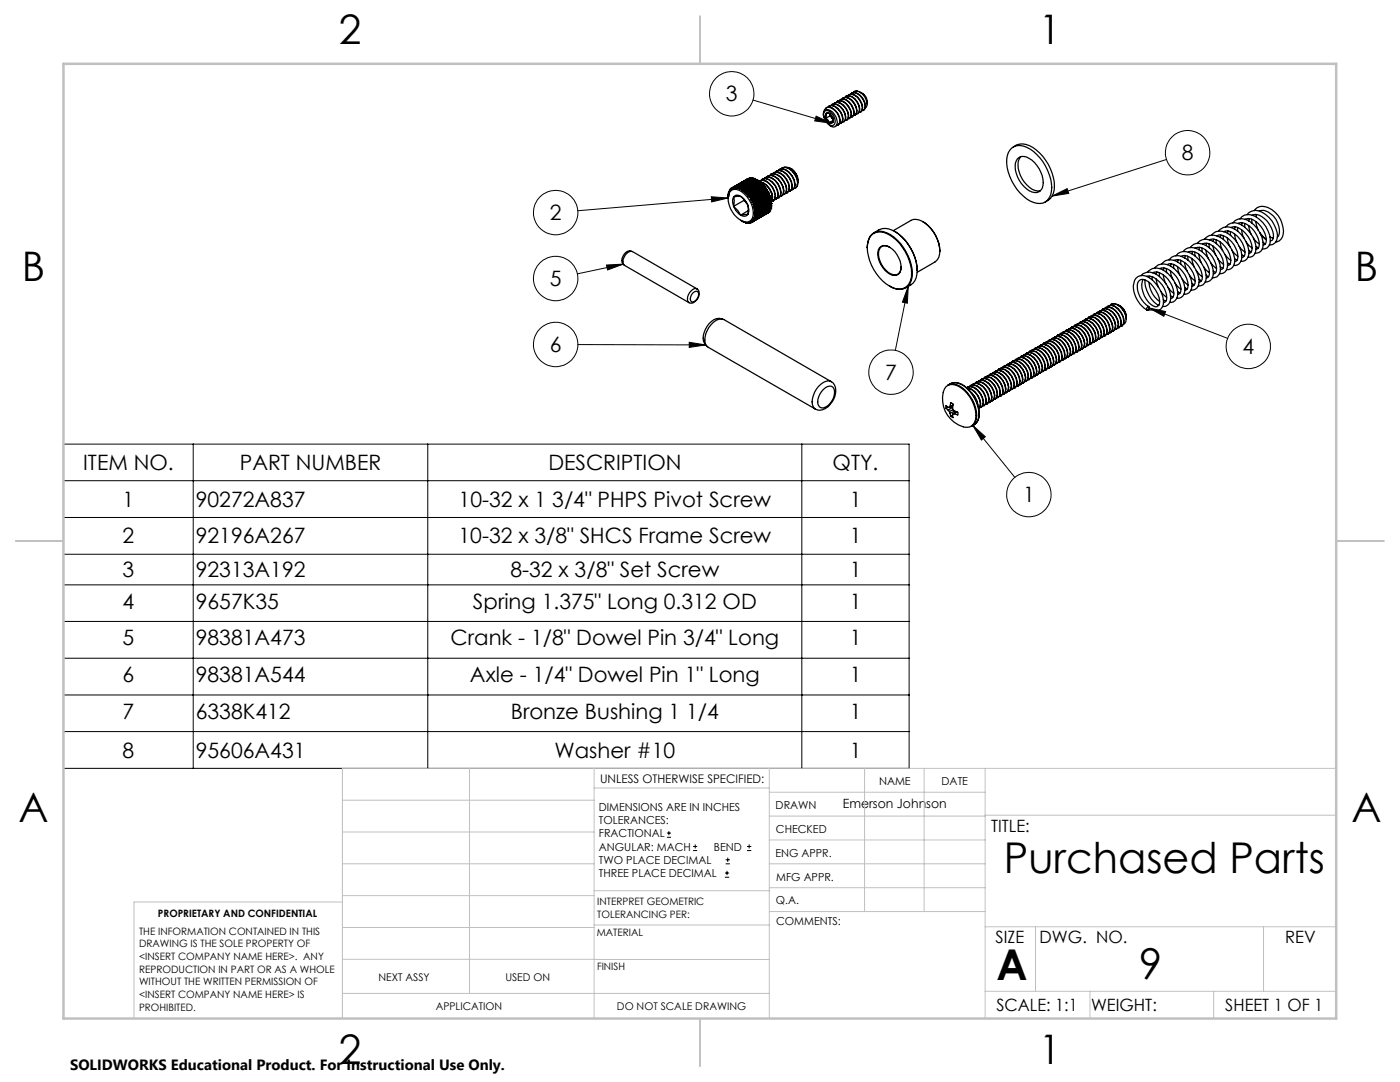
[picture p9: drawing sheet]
<svg xmlns="http://www.w3.org/2000/svg" width="279mm" height="216mm" viewBox="0 0 279 216" stroke-linecap="round" stroke-linejoin="round" font-family="sans-serif">
<g fill="none" stroke="#000" stroke-width=".25">
<path d="M167.7 19.9a1.33 1.33 0 0 1 1.8 .5 2.82 2.82 0 0 1 .9 2.5l-.4 .4M168.1 19.8l.1-.3a1.92 1.92 0 0 1 2.3 1.2l.5 1.4-.1 .5-.3 .4-.3 .1M168.2 19.5a1.45 1.45 0 0 1 1.8 .5 2.85 2.85 0 0 1 1 2.6l-.4 .4M168.6 19.5l.2-.3a1.92 1.92 0 0 1 2.2 1.2 1.8 1.8 0 0 1 .2 2.3h-.3M168.8 19.2a1.45 1.45 0 0 1 1.8 .5 2.85 2.85 0 0 1 .9 2.6l-.3 .4M169.2 19.1a1.28 1.28 0 0 1 1.9 .3 2.85 2.85 0 0 1 .9 2.6l-.3 .4h-.3M169.4 18.9a1.45 1.45 0 0 1 1.8 .5 2.85 2.85 0 0 1 .9 2.6l-.4 .4M169.7 18.8a1.25 1.25 0 0 1 1.9 .3 2.77 2.77 0 0 1 1 2.6l-.3 .3-.3 .1M169.9 18.6a1.4 1.4 0 0 1 1.8 .4 2.77 2.77 0 0 1 .9 2.7l-.3 .3M171 18.2l-.5 .1-.2 .2M171 18.2a2.66 2.66 0 0 1 1.9 3.2l-.3 .2M171 18.2a.71 .71 0 0 0-.8 .4"/>
<path d="M171.6 18.4l.2 .1M171.8 18.5l.7 .6-.6-.5 .5 .2a1.92 1.92 0 0 1 .6 1.9M145.3 39.1h.1M145.3 38.8v.8M145.3 38.8h.1M145.4 38.5h.1M145.4 38.5l-.1 .3M145.5 38.5h-.1M145.5 38.2h.1M145.5 38.2l-.1 .3M145.6 38.2h-.1M145.6 38h.1"/>
<path d="M145.6 38l-.1 .3v-.1M145.7 37.9l-.1 .1M145.7 37.8v.3l-.1-.1M145.7 37.7v.1M145.8 38.2a2 2 0 0 1 2.8 .5 4.8 4.8 0 0 1 1.5 4.9 1.59 1.59 0 0 1-2.5 .2 4.9 4.9 0 0 1-2.1-5.3zM145.9 37.7h-.2M145.9 37.6l-.1 .3-.1-.2M146.1 37.5l-.2 .1M146.1 37.5h.1M146.1 37.5l-.1 .2-.1-.1M146.3 37.4h.1M146.3 37.4l-.1 .2-.1-.1"/>
<path d="M146.4 39.3a2.14 2.14 0 0 0 0 1.9M146.4 39.3l.1 .6-.1 1.3M146.6 37.3h.1M146.6 37.3l-.2 .3-.1-.2M146.8 37.3h.1M146.8 37.3l-.2 .2v-.2M146.8 37.3l.1 .2 .2-.2M147.1 37.3h.1M147.1 37.3v.3l.3-.3M147.4 37.3h.1M147.4 37.3v.3l.3-.2M147.7 37.4h.1"/>
<path d="M147.7 37.4v.3l.3-.1M147.8 39.2a.96 .96 0 0 0-1.4 .1M147.8 39.2a3.5 3.5 0 0 1 1.4 1.7M147.8 39.2l.8 .7 .6 1M147.8 39.2l-1.4 .1M148 37.6h.1M148 37.6v.3M148.2 37.7h.1M148.2 37.7l-.2 .2M148.2 37.7v.4M148.5 37.9l.1 .1M148.5 37.9l-.3 .2"/>
<path d="M148.5 40l.5 .5M148.5 39.8v.2M148.5 40l-2.1 1.2M148.6 38l-.1 .3M148.8 38.2h.1M148.8 38.2l-.3 .1M148.8 38.2v.3M149.1 38.5h-.3M149.1 38.5h.1M149.1 38.5l-.1 .3M149.1 35.7h.1M149.1 35.7l-3 1.8"/>
<path d="M149.3 35.6h.1M149.3 35.6l-3 1.8M149.4 38.7h.1M149.4 38.7l-.4 .1M149.4 38.7l-.1 .4M149.5 39.4h.4M149.6 35.6l-3 1.7M149.6 35.6h.1M149.6 39.1h.1M149.6 39.1h-.3M149.6 39.1l-.1 .3M149.8 39.7h.3"/>
<path d="M149.8 35.5h.1M149.8 35.5l-3 1.8M149.8 35.5l.2 .1M149.9 39.4l-.1 .3M150.1 39.7v.1M150.1 35.6h.1M150.1 39.8l-.2 .2M150.1 35.6l-3 1.7M150.1 35.6h.2M150.4 35.6h.1M150.4 35.6l-3 1.7M150.4 35.6l.2 .1"/>
<path d="M150.7 35.7l-3 1.7M150.7 35.7l.2 .1M151 35.8h.1M151 35.8l-3 1.8M151 35.8l.2 .2M151.2 36h.1M151.2 36l.3 .2M151.2 36l-3 1.7M151.2 36l-3.2 1.9M151.5 36.2h.1M151.5 36.2l.3 .2M151.5 36.2l-2.9 1.8"/>
<path d="M151.5 36.2l-3.3 1.9M151.5 36.2l-3 1.7M151.6 36.3a3.2 3.2 0 0 1 2.5 3.7l-.2 .3M151.7 36.3a3.3 3.3 0 0 1 2.3 3.7l-.1 .2M151.8 36.4h.1M151.8 36.4l.2 .2M151.8 36.4l-3.3 1.9M151.8 36.4l-3 1.8M151.9 36l.2-.2a2.24 2.24 0 0 1 2.6 1.3 2.09 2.09 0 0 1 .1 2.7h-.3M152 36.6l.3 .3M152 36.6l-3.2 1.9M152 36.6l.1 .1"/>
<path d="M152.1 36.7h.1M152.1 36.7l-3 1.8M152.1 36.7l.2 .2M152.1 35.8a1.55 1.55 0 0 1 2.1 .5 3.2 3.2 0 0 1 1 3l-.4 .5M152.3 36.9l.3 .3M152.3 36.9l-3.3 1.9M152.3 36.9l.1 .1M152.4 37h.1M152.4 37l-3 1.7M152.4 37l.2 .2M152.5 35.7l.2-.2a2.24 2.24 0 0 1 2.6 1.3 2.09 2.09 0 0 1 .1 2.7h-.3M152.6 37.2l.2 .3"/>
<path d="M152.6 37.2l-3.3 1.9M152.6 37.2v.1M152.6 37.3h.1M152.6 37.3l-3 1.8M152.6 37.3l.2 .2M152.7 35.5a1.58 1.58 0 0 1 2 .5 3.3 3.3 0 0 1 1.1 3l-.4 .5M152.8 37.5l.2 .3M152.8 37.5l-3.3 1.9M152.8 37.5l.1 .1M152.9 37.6l.1 .2M152.9 37.6l-3 1.8M153 37.8l.2 .4"/>
<path d="M153 37.8l-3.2 1.9M153 37.8l.1 .2M153 35.3l.2-.2a2.24 2.24 0 0 1 2.6 1.3 2.03 2.03 0 0 1 .1 2.8h-.3M153.1 38h.1M153.1 38l-3 1.8M153.1 38l.1 .2M153.1 38l-3 1.7M153.2 38.2l.2 .3M153.2 38.2l-3.3 1.8M153.2 38.2l.1 .2M153.2 35.1a1.58 1.58 0 0 1 2.1 .6 3.2 3.2 0 0 1 1.1 3l-.5 .5M153.3 38.4h.1"/>
<path d="M153.3 38.4l-3 1.7M153.3 38.4l.1 .1M153.4 38.5l.1 .4M153.4 38.5l-3.3 1.9M153.4 38.5l.1 .2M153.5 38.7v.2M153.5 38.7l-3 1.8M153.5 38.9l.2 .3M153.5 38.9l-3.2 1.8M153.5 38.9l.1 .2M153.6 39.1h.1M153.6 35l.2-.2a2.26 2.26 0 0 1 2.6 1.3 1.94 1.94 0 0 1 .1 2.7l-.3 .1"/>
<path d="M153.6 39.1l-3 1.8M153.6 39.1l.1 .1M153.7 39.2l.1 .4M153.7 39.2l-3.3 1.9M153.7 39.2v.3M153.7 39.5h.1M153.7 39.5l-3 1.7M153.7 39.5l.1 .1M153.8 39.6v.3M153.8 39.6l-3.3 1.9M153.8 39.9h.1M153.8 34.8a1.69 1.69 0 0 1 2.1 .5 3.2 3.2 0 0 1 1 3.1l-.4 .4"/>
<path d="M153.8 39.9l-3 1.7M153.8 39.9l.1 .4M153.8 39.9l-3.2 1.9M153.8 39.9l.1 1.1M154 38.5l.1 .4v.6l-.2 .2M154.2 34.7l.2-.2a2.26 2.26 0 0 1 2.5 1.3l.4 .8 .2 .8-.1 .7-.3 .4-.3 .1M154.4 34.5a1.68 1.68 0 0 1 2 .5 3.2 3.2 0 0 1 1.1 3.1l-.4 .4M154.7 34.4l.2-.3a2.18 2.18 0 0 1 2.6 1.4l.4 .8 .1 .8v.7l-.4 .4h-.3M154.9 34.1a1.55 1.55 0 0 1 2.1 .6 3.2 3.2 0 0 1 1 3l-.4 .5M155.3 34l.2-.2 .6-.1a3.4 3.4 0 0 1 2.4 3.7l-.3 .5h-.3M155.5 33.8a1.53 1.53 0 0 1 2 .6 3.2 3.2 0 0 1 1.1 3l-.4 .5M155.9 33.7l.2-.2a2.18 2.18 0 0 1 2.5 1.3 2.1 2.1 0 0 1 .1 2.7"/>
<path d="M156.1 33.5a1.53 1.53 0 0 1 2 .5 2.85 2.85 0 0 1 1 3.1l-.4 .4M156.9 33.4a2.64 2.64 0 0 1 2.3 2.9M157.8 33.6a2.86 2.86 0 0 1 1.4 2.5M158.7 37.5l-.2 .1M158.9 36.9h-.2M164.4 23.4l.6 1 1 .7M164.4 23.4a.85 .85 0 0 1 .7-1.4 2.21 2.21 0 0 1 1.4 2.8l-.5 .3M164.4 23.4a.97 .97 0 0 1 .8-1.5 2.68 2.68 0 0 1 1.8 3.1 .83 .83 0 0 1-1.2 .2M164.4 22.3l.1-.4 .4-.4a1.88 1.88 0 0 1 2.2 1.1 1.8 1.8 0 0 1 .2 2.3l-.3 .1M164.8 22.7l-.1 .4 .1 .5M164.8 23.6l.2 .4 .5 .5M164.8 22.7l.1 .4-.1 .5"/>
<path d="M164.8 23.6l.4 .3 .3 .6M164.9 21.5l.1-.1a1.96 1.96 0 0 1 2.2 1.2 1.73 1.73 0 0 1 .1 2.3M165 24.4l.8 .8M165.2 21.4l.3-.2a1.96 1.96 0 0 1 2.2 1.1 1.8 1.8 0 0 1 .1 2.3l-.3 .1M165.5 21.2a1.4 1.4 0 0 1 1.7 .4 2.77 2.77 0 0 1 1 2.6l-.4 .4M165.5 22.6a1.55 1.55 0 0 1 .7 1.8M165.5 22.6l-.4-.1-.3 .2M165.5 22.6l-.7 .1M165.7 22.8v.3M165.7 23.1l-.9 .5M165.7 23.1l.3 .4M165.7 22.8l.3 .7"/>
<path d="M165.8 21.1l.2-.3a1.96 1.96 0 0 1 2.2 1.2 1.8 1.8 0 0 1 .2 2.3h-.3M166 25.1l-.2 .1M166 20.8a1.4 1.4 0 0 1 1.8 .5 2.77 2.77 0 0 1 .9 2.6l-.3 .4M166 23.5l.3 .4-.1 .5M166 23.5l.3 .3M166.2 24.4a.49 .49 0 0 1-.7 .1M166.2 24.4l-.7 .1M166.3 24l-.8 .5M166.4 20.7l.2-.2a1.96 1.96 0 0 1 2.2 1.2 1.8 1.8 0 0 1 .1 2.3h-.3M166.6 20.5a1.4 1.4 0 0 1 1.7 .5 2.77 2.77 0 0 1 1 2.6l-.4 .4M166.9 20.4l.2-.2a1.92 1.92 0 0 1 2.2 1.1 1.69 1.69 0 0 1 .2 2.4h-.3M167.1 20.2a1.45 1.45 0 0 1 1.8 .5 2.63 2.63 0 0 1 .9 2.6l-.3 .4"/>
<path d="M167.5 20.1l.2-.2a1.84 1.84 0 0 1 2.2 1.1l.5 1.4-.1 .6-.3 .3-.2 .1M201.9 29.5a3.1 3.1 0 0 1 3.7 .2 9.7 9.7 0 0 1 4.2 8.5 2.48 2.48 0 0 1-3.5 2.2 9.3 9.3 0 0 1-5.3-9.3l.2-.6zM202.2 29.3a3.5 3.5 0 0 1 4.6 .6 9.7 9.7 0 0 1 3.6 8 2.86 2.86 0 0 1-1.8 2.4M203.1 31.7a1.66 1.66 0 0 1 2.3-.1 5.6 5.6 0 0 1 2.6 6 1.7 1.7 0 0 1-2.6 .5 5.6 5.6 0 0 1-2.6-6zM203.7 31.3a2.81 2.81 0 0 0-.3 3 5.3 5.3 0 0 0 3.6 3.8h.6M125.1 50.6a1.07 1.07 0 0 1 1.1-.4l12.9 7.4a1.47 1.47 0 0 0-1.7 1.2 1.36 1.36 0 0 0 .1 1.6l-12.9-7.4a1.5 1.5 0 0 1 .2-2.1zM126 50.1a1.71 1.71 0 0 0-1.6 .9 1.71 1.71 0 0 0 .1 1.8M138.2 58.5a.66 .66 0 0 1 .6-.4 .66 .66 0 0 1 .6 .4 1.45 1.45 0 0 1-1.4 1.7 1.21 1.21 0 0 1 .2-1.7zM139.1 57.6a1.72 1.72 0 0 1 .2 1.9 1.72 1.72 0 0 1-1.6 1l-.2-.1M146.4 41.2a3.8 3.8 0 0 0 1.4 1.7M146.4 41.2l.9 .9 .5 .8M147.8 44l.7 .3"/>
<path d="M148.2 44.2h.1M148.5 44.3h.1M148.6 44.3l.2 .1M148.8 44.4l.3 .1M148.8 44.4h.1M148.9 44.4h-.1M149.1 44.5l-.1-.1 .4 .1M149.2 44.4l-.1 .1M149.2 42.8a1 1 0 0 1-1.4 .1M149.2 40.9a2.14 2.14 0 0 1 0 1.9M149.2 40.9l.1 .6-.1 1.3M149.2 42.8l-1.4 .1"/>
<path d="M149.3 42.1l-1.5 .8M149.4 44.5h.1M149.5 44.4l-.1 .1M149.6 44.5h.1M149.6 44.5l-.3-.1 .1 .1M149.8 44.4l-.2 .1M149.9 44.4h.1M149.9 44.4h-.4l.1 .1M149.9 40l.4 .1M150 44.3l-.1 .1M150.1 44.3h.1M150.1 44.3h-.3l.1 .1"/>
<path d="M150.1 40.4l.4 .1M150.3 40.1h.1M150.3 44.2h-.4l.2 .1M150.3 40.1l-.2 .3M150.3 40.7l.3 .2M150.4 41.1l.3 .1M150.5 44h.1M150.5 40.5l-.2 .2M150.5 44h-.4l.2 .2M150.5 41.5l.3 .1M150.6 41.8l.3 .2M150.6 40.9h.1"/>
<path d="M150.6 43.8h.1M150.6 40.9l-.2 .2M150.6 42.2l.3 .1M150.6 43.8l-.3 .1 .2 .1M150.6 42.5l.3 .2M150.7 41.2h.1M150.7 43.6h.1M150.7 41.2l-.2 .3M150.7 43.6h-.3l.2 .2M150.8 41.6h.1M150.8 43.3h.1M150.8 41.6l-.2 .2"/>
<path d="M150.8 43.3l-.3 .1 .2 .2M150.9 42h.1M150.9 43h.1M150.9 42l-.3 .2M150.9 43l-.3 .1 .2 .2M150.9 42.3h.1M150.9 42.7h.1M150.9 42.3l-.3 .2M150.9 42.7l-.3 .1 .3 .2M153.1 42.6h.1M153.1 42.5v.1M153.3 42.4v.1"/>
<path d="M153.3 42.5l-3.2 1.8M153.3 42.4h.1M153.5 42.3h.1M153.5 42.3l-3 1.7M153.5 42.3l-3.2 1.9M153.5 42.1v.2M153.6 42.1h.1M153.6 42.1l-3 1.7M153.6 41.9v.2M153.7 41.8h.1M153.7 41.8l-3 1.8M153.7 41.6v.2"/>
<path d="M153.8 41.6h.1M153.8 41.6l-3 1.7M153.8 40.3h.1M153.8 41.3h.1M153.8 40.3l-2.9 1.7M153.8 41.3l-2.9 1.7M153.8 41.3v.3M153.9 40.6h.1M153.9 41h.1M153.9 40.3v.3M153.9 40.3l-3.3 1.9M153.9 40.6l-3 1.7"/>
<path d="M153.9 40.6l-3.3 1.9M153.9 41l-3 1.7M153.9 41l-.1 .3M154.3 40.1a2.09 2.09 0 0 0-.1-2.7 2.2 2.2 0 0 0-2.6-1.3 2.2 2.2 0 0 1 2.5 1.3 2.09 2.09 0 0 1 .2 2.7l-.3 .1M173.1 49.4a3 3 0 0 1 2.1-3.2 5.4 5.4 0 0 1 4.5 2.4 8.9 8.9 0 0 1 2.2 7.4 2.68 2.68 0 0 1-4.4 1.1M173.9 46.9a2.9 2.9 0 0 1 3.6 0 9.6 9.6 0 0 1 4.4 8.4 2.61 2.61 0 0 1-1.6 2.3 2.61 2.61 0 0 1-2.8-.5 9.4 9.4 0 0 1-4.4-8.5l.5-1.2zM174.4 46.5a3.3 3.3 0 0 1 4.4-.2 10.1 10.1 0 0 1 4.3 7.7M175.5 49.5a1.75 1.75 0 0 1 2.6 .2 4.4 4.4 0 0 1 1.5 4.6 1.58 1.58 0 0 1-2.5 .1 4.7 4.7 0 0 1-1.8-4.6zM177.6 49.4a1.42 1.42 0 0 0-1.8-.1 1.42 1.42 0 0 0-.5 1.6 4.7 4.7 0 0 0 2.9 3.9 1.32 1.32 0 0 0 1.6-1.6M178.3 46l3.5-2a2.62 2.62 0 0 1 2.8 .5 7.6 7.6 0 0 1 3 5.6M178.6 46.2a9.9 9.9 0 0 1 4.5 7.8M183.1 54a3.3 3.3 0 0 1-2.3 3.4"/>
<path d="M184.2 44.2a7.3 7.3 0 0 1 3.4 5.9M187.6 50.1a2.44 2.44 0 0 1-1 2.2l-3.5 2M227.7 55a2.47 2.47 0 0 1 3.5 0 5.6 5.6 0 0 1 2.3 5.1 1.44 1.44 0 0 1-1.5 1.1M228.1 55.8a4.6 4.6 0 0 0 2.5 5.4 .91 .91 0 0 0 .8-1.3 5.6 5.6 0 0 0-3.2-4.1 1.14 1.14 0 0 0-1.2 1.5 5 5 0 0 0 2.3 3.9M228.5 55.9a5.8 5.8 0 0 0 2.8 5M228.8 55.2a2.41 2.41 0 0 1 2.6 1 4.3 4.3 0 0 1 1.4 3.8l-.6 .4M229 54.3a2.4 2.4 0 0 1 3.5-.2 5.5 5.5 0 0 1 2.5 5.1 1.42 1.42 0 0 1-1.6 1.1M229.3 56.3a5 5 0 0 0 2.1 3.8M229.4 55.1v.3M229.9 55.2l.1 .7M230 54.4a1.66 1.66 0 0 1 2 .3 4.5 4.5 0 0 1 2.2 4.4l-.4 .4-.2 .1M230.4 53.5a2.3 2.3 0 0 1 3.2-.4 5.8 5.8 0 0 1 2.8 5.1 1.41 1.41 0 0 1-1.6 1.3"/>
<path d="M230.8 55.7l.4 1.7M230.9 54.3l-.1 .5M231.4 54.4v.8M231.5 53.6a2.39 2.39 0 0 1 2.7 1 4.4 4.4 0 0 1 1.4 3.6l-.2 .4-.4 .1M231.7 58.1l1.1 1.2M231.9 52.7a2.38 2.38 0 0 1 3.6-.1 5.4 5.4 0 0 1 2.3 5.1 1.32 1.32 0 0 1-1.5 1M232.2 54.9l.5 1.7M232.2 59.8l.5 .3M232.3 53.5l-.1 .4M232.8 53.6v.8M232.9 52.8a2.55 2.55 0 0 1 3.1 1.4 3.6 3.6 0 0 1 1 3.4l-.5 .3M233.1 57.3l.5 .7 .6 .5"/>
<path d="M233.3 51.9a2.03 2.03 0 0 1 2.7-.6 5.5 5.5 0 0 1 3.3 5.3 1.41 1.41 0 0 1-1.6 1.3M233.6 54l.1 .8 .4 1M233.6 59l.5 .3M233.7 52.6l-.1 .5M234.2 52.8v.8M234.3 52a2.56 2.56 0 0 1 2.9 1.1 3.9 3.9 0 0 1 1.2 3.7l-.2 .2-.3 .1M234.5 56.4l.3 .5 .9 .8M234.7 51a2.24 2.24 0 0 1 3.1-.4 5.5 5.5 0 0 1 2.9 5.3 1.32 1.32 0 0 1-1.6 1.1M235 53.2l.5 1.7M235 58.2l.5 .3M235.1 51.8l-.1 .5M235.6 51.9l.1 .8"/>
<path d="M235.7 51.2a2.55 2.55 0 0 1 2.8 .9 4.5 4.5 0 0 1 1.4 3.7l-.3 .4-.3 .1M235.9 55.7l1.2 1.2M236.1 50.2a2.21 2.21 0 0 1 3-.5 5.5 5.5 0 0 1 3 5.4 1.35 1.35 0 0 1-1.6 1.1M236.4 52.4l.5 1.7M236.4 57.4l.5 .2M236.6 51l-.2 .5M237 51.1l.1 .8M237.1 50.3a2.35 2.35 0 0 1 2.6 .8 4.3 4.3 0 0 1 1.5 4l-.5 .4M237.4 54.9l1.1 1.2M237.5 49.4l.1-.1a2.32 2.32 0 0 1 3.2-.2 5.8 5.8 0 0 1 2.7 5.1 1.39 1.39 0 0 1-1.6 1.2M237.8 51.6l.6 1.8M237.9 56.6l.4 .2"/>
<path d="M238 50.2l-.2 .5M238.5 50.3v.8M238.5 49.5a1.96 1.96 0 0 1 2.3 .6 4.7 4.7 0 0 1 1.9 4.1l-.3 .4h-.3M238.7 54l1.2 1.2M238.9 48.6a2.29 2.29 0 0 1 3.2-.4 5.2 5.2 0 0 1 2.7 5.6 1.29 1.29 0 0 1-1.4 .8M239.3 50.7l.4 1.7M239.3 55.7l.5 .3M239.4 49.4l-.1 .4M239.9 49.5v.8M240 48.7a1.98 1.98 0 0 1 2.1 .4 4.2 4.2 0 0 1 2 4.4l-.5 .3M240.2 53.2l1.2 1.2M240.3 47.8a2.14 2.14 0 0 1 3-.5 5.9 5.9 0 0 1 3.1 5 1.49 1.49 0 0 1-1.6 1.5"/>
<path d="M240.7 49.9l.5 1.8M240.7 54.9l.5 .3M240.8 48.5l-.1 .5M241.3 48.7l.1 .8M241.4 47.9a2.23 2.23 0 0 1 2.5 .7 4.4 4.4 0 0 1 1.6 4l-.1 .2-.4 .2M241.6 52.4l1.2 1.2M241.8 47a2.38 2.38 0 0 1 3.4-.3 5.7 5.7 0 0 1 2.6 5.1 1.4 1.4 0 0 1-1.6 1.2M242.1 49.1l.5 1.8M242.1 54.1l.5 .3M242.3 47.7l-.2 .5M242.7 47.8l.1 .8M242.8 47.1a1.94 1.94 0 0 1 2.4 .6 4 4 0 0 1 1.7 4.2l-.1 .2-.4 .1"/>
<path d="M243 51.5l1.2 1.3M243.2 46.1a2.36 2.36 0 0 1 3.3-.3 5.9 5.9 0 0 1 2.7 5 1.46 1.46 0 0 1-1.6 1.3M243.5 48.3l.2 1 .3 .7M243.5 53.2l.6 .4M243.7 46.9l-.1 .5M244.1 47l.1 .8M244.2 46.2a1.8 1.8 0 0 1 2.2 .5 4.5 4.5 0 0 1 2 4.3l-.2 .3-.4 .1M244.5 50.8l1.1 1.1M244.6 45.3a2.48 2.48 0 0 1 3.6-.1 5.4 5.4 0 0 1 2.3 5.2 1.32 1.32 0 0 1-1.4 .9M244.9 47.5l.6 1.8M245 52.4l.5 .3M245.1 46.1l-.1 .5"/>
<path d="M245.6 46.2v.8M245.6 45.4a1.58 1.58 0 0 1 1.8 .2 4.5 4.5 0 0 1 2.4 4.6l-.6 .4M245.9 49.9l1.2 1.2M246 44.5a2.44 2.44 0 0 1 3.5-.3 5.1 5.1 0 0 1 2.4 5.6 1.29 1.29 0 0 1-1.4 .7M246.3 46.6l.5 1.8M246.4 51.6l.5 .3M246.5 45.3l-.1 .4M247 45.4l.1 .8M247.1 44.6a1.72 1.72 0 0 1 2.1 .4 4.8 4.8 0 0 1 2 4.2l-.3 .5h-.3M247.3 49.1l1.2 1.2M247.5 43.7a2.3 2.3 0 0 1 3.1-.4 5.5 5.5 0 0 1 2.8 5.4 1.29 1.29 0 0 1-1.5 1M247.8 45.9l.2 1.2 .3 .4"/>
<path d="M247.8 50.8l.5 .3M247.9 44.4l-.1 .5M248.4 44.6l.1 .8M248.5 43.8a2.19 2.19 0 0 1 2.6 .8 4.5 4.5 0 0 1 1.6 3.8l-.3 .4-.3 .1M248.7 48.3l1.2 1.2M248.9 42.8a2.35 2.35 0 0 1 3.6 0 5.2 5.2 0 0 1 2.3 5.2 1.31 1.31 0 0 1-1.5 .9M249.2 45l.5 1.8M249.2 50l.5 .3M249.3 43.6l-.1 .5M249.8 43.7l.1 .9M249.9 43a2.12 2.12 0 0 1 2.4 .6 4.6 4.6 0 0 1 1.7 4.1l-.5 .4M250.1 47.4l.8 1 .4 .2"/>
<path d="M250.3 42a2.02 2.02 0 0 1 2.7-.6 5.1 5.1 0 0 1 2.9 5.9 1.55 1.55 0 0 1-1.3 1M250.6 44.2l.5 1.8M250.6 49.2l.5 .3M250.8 42.8l-.2 .5M251.3 42.1a1.99 1.99 0 0 1 2.3 .6 4 4 0 0 1 1.5 4.4l-.2 .2M251.4 46.4l1.3 1.3M251.5 46.7l1.2 1.1M252.1 48.3l.5 .3M253.4 47.3l.7 .2M144.1 63.6a2.87 2.87 0 0 0-3.3 2.1 2.68 2.68 0 0 0 .2 3.3M164.4 77.7a1.16 1.16 0 0 1 1.2-.7 1.16 1.16 0 0 1 .9 1 3.2 3.2 0 0 1-2.5 3.4 1.48 1.48 0 0 1-.6-2.3zM165.9 76.2a2.27 2.27 0 0 1 .7 2.9 3.5 3.5 0 0 1-3.3 2.7l-.6-.2"/>
<path d="M165.9 76.2l-21.4-12.4a2.18 2.18 0 0 0-2.6 1 4.1 4.1 0 0 0-1 4l.4 .5 21.4 12.3M165.9 76.2a2.21 2.21 0 0 0-2.6 .9 4.8 4.8 0 0 0-1.2 3.7l.6 .8M188.8 77.2a2.39 2.39 0 0 1 3.1 .3 6.6 6.6 0 0 1 2.7 6.6 1.72 1.72 0 0 1-2.4 1.1 5.7 5.7 0 0 1-3.7-7.6zM189.2 76.8l.5-.2a2.56 2.56 0 0 1 2.8 .5 6.8 6.8 0 0 1 2.7 6.8 2.29 2.29 0 0 1-1.3 1.2 2.72 2.72 0 0 0 1-2.9 7.3 7.3 0 0 0-4.1-5.5 2.16 2.16 0 0 0-1.6 .1zM189.6 76.6a2.73 2.73 0 0 1 3.4 .9 6.9 6.9 0 0 1 2.3 6 1.9 1.9 0 0 1-1.2 1.4M193 77.4a1.47 1.47 0 0 1 2.1 .5 3.2 3.2 0 0 1 1 3l-.3 .4-.3 .1M193 77.5a3.1 3.1 0 0 1 2.6 3.7l-.3 .4M193.1 77.5a3.2 3.2 0 0 1 2.4 3.7l-.2 .3M193.1 77.3a1.68 1.68 0 0 1 2 .5 3.2 3.2 0 0 1 1.1 3.1l-.4 .4M193.4 77.2l.2-.3a2.21 2.21 0 0 1 2.6 1.4 2.05 2.05 0 0 1 .2 2.7h-.4M193.6 76.9a1.58 1.58 0 0 1 2.1 .6 3.3 3.3 0 0 1 1 3l-.3 .5M193.9 78.4a3.8 3.8 0 0 1 1.3 2.4"/>
<path d="M194 76.8l.2-.2a2.24 2.24 0 0 1 2.6 1.3 2.09 2.09 0 0 1 .1 2.7l-.3 .1M194.2 76.6a1.58 1.58 0 0 1 2.1 .6 3.2 3.2 0 0 1 1 3l-.4 .4M194.2 78.9l.8 1.4M194.6 76.5l.2-.2a2.24 2.24 0 0 1 2.5 1.3 2.1 2.1 0 0 1 .2 2.7l-.3 .1M194.8 76.3a1.58 1.58 0 0 1 2 .5 3.2 3.2 0 0 1 1.1 3.1l-.5 .4M195.1 76.2l.2-.2a2.24 2.24 0 0 1 2.6 1.3 2.05 2.05 0 0 1 .1 2.7h-.3M195.3 76a1.58 1.58 0 0 1 2.1 .5 3.2 3.2 0 0 1 1 3.1l-.4 .4M195.7 75.9l.2-.2a2.24 2.24 0 0 1 2.6 1.3l.4 .8 .1 .8-.1 .7-.3 .4h-.3M195.9 75.6a1.64 1.64 0 0 1 2 .6 3.2 3.2 0 0 1 1.1 3l-.4 .5M196.3 75.6l.2-.3a2.15 2.15 0 0 1 2.5 1.4l.4 .8 .2 .8-.1 .7-.4 .3-.2 .1M196.5 75.3a1.51 1.51 0 0 1 2 .6 3.2 3.2 0 0 1 1.1 3l-.5 .4M196.8 75.2l.2-.2 .6-.1a3.4 3.4 0 0 1 2.5 3.7l-.4 .4-.3 .1"/>
<path d="M197 75a1.54 1.54 0 0 1 2 .5 3.2 3.2 0 0 1 1.1 3.1l-.4 .4M197.4 74.9l.2-.2a2.2 2.2 0 0 1 2.5 1.3 2.09 2.09 0 0 1 .2 2.7h-.3M197.6 74.7a1.54 1.54 0 0 1 2 .5 3.2 3.2 0 0 1 1.1 3l-.4 .5M197.9 74.6l.2-.2a2.2 2.2 0 0 1 2.6 1.3 2.05 2.05 0 0 1 .1 2.7h-.2M198.2 74.4a1.53 1.53 0 0 1 2 .5 3.2 3.2 0 0 1 1 3l-.4 .5M198.5 74.3l.2-.3a2.2 2.2 0 0 1 2.6 1.4 2.05 2.05 0 0 1 .1 2.6l-.3 .1M198.7 74a1.68 1.68 0 0 1 2 .6 3.2 3.2 0 0 1 1.1 3l-.4 .4M199.1 73.9l.1-.2a2.28 2.28 0 0 1 2.6 1.3 2.05 2.05 0 0 1 .2 2.7l-.4 .1M199.2 73.7a1.68 1.68 0 0 1 2.1 .6 3.2 3.2 0 0 1 1.1 3l-.4 .4M199.6 73.6l.2-.2a2.17 2.17 0 0 1 2.6 1.3 2.05 2.05 0 0 1 .1 2.7h-.3M199.8 73.4a1.58 1.58 0 0 1 2.1 .5 3.3 3.3 0 0 1 1 3l-.4 .5M200.2 73.3l.2-.2a2.24 2.24 0 0 1 2.6 1.3 2.09 2.09 0 0 1 .1 2.7h-.3"/>
<path d="M200.4 73.1a1.58 1.58 0 0 1 2 .5 3.2 3.2 0 0 1 1.1 3l-.4 .5M200.7 73l.2-.3a2.24 2.24 0 0 1 2.6 1.3 2.1 2.1 0 0 1 .2 2.8h-.4M200.9 72.7a1.58 1.58 0 0 1 2.1 .6 3.2 3.2 0 0 1 1 3l-.4 .5M201.3 72.6l.2-.2a2.24 2.24 0 0 1 2.6 1.3 2.05 2.05 0 0 1 .1 2.7l-.3 .1M201.5 72.4a1.58 1.58 0 0 1 2.1 .6 3.2 3.2 0 0 1 1 3l-.4 .4M201.9 72.3l.2-.2a2.32 2.32 0 0 1 2.5 1.3l.4 .8 .2 .8-.1 .7-.3 .4-.3 .1M202.1 72.1a1.64 1.64 0 0 1 2 .5 3.2 3.2 0 0 1 1.1 3.1l-.4 .4M202.4 72l.2-.2a2.15 2.15 0 0 1 2.6 1.3l.4 .8 .1 .8v.7l-.4 .4h-.3M202.6 71.8a1.51 1.51 0 0 1 2 .5 3.2 3.2 0 0 1 1.1 3.1l-.4 .4M203 71.6l.2-.2a2.18 2.18 0 0 1 2.5 1.3l.5 .9 .1 .8-.1 .7-.3 .4h-.3M203.2 71.4a1.54 1.54 0 0 1 2 .6 3.2 3.2 0 0 1 1.1 3l-.4 .5M203.6 71.3l.1-.2a2.2 2.2 0 0 1 2.6 1.3 2.09 2.09 0 0 1 .1 2.7l-.2 .1"/>
<path d="M203.8 71.1a1.54 1.54 0 0 1 2 .5 3.2 3.2 0 0 1 1 3.1l-.4 .4M204.1 71l.2-.2a2.2 2.2 0 0 1 2.6 1.3 2.05 2.05 0 0 1 .1 2.7l-.3 .1M204.3 70.8a1.53 1.53 0 0 1 2 .5 3.2 3.2 0 0 1 1.1 3.1l-.4 .4M204.7 70.7l.2-.2a2.2 2.2 0 0 1 2.5 1.3 2.05 2.05 0 0 1 .2 2.7h-.3M204.9 70.4a1.68 1.68 0 0 1 2 .6 3.2 3.2 0 0 1 1.1 3l-.4 .5M205.2 70.4l.2-.3a2.17 2.17 0 0 1 2.6 1.4 2.05 2.05 0 0 1 .1 2.7h-.3M205.4 70.1a1.55 1.55 0 0 1 2.1 .6 3.2 3.2 0 0 1 1 3l-.4 .5M205.8 70l.2-.2a2.17 2.17 0 0 1 2.6 1.4 2.05 2.05 0 0 1 .1 2.6l-.3 .1M206 69.8a1.58 1.58 0 0 1 2 .5 3.2 3.2 0 0 1 1.1 3.1l-.4 .4M206.3 69.7l.3-.2a2.24 2.24 0 0 1 2.5 1.3 2.09 2.09 0 0 1 .2 2.7l-.3 .1M206.6 69.5a1.58 1.58 0 0 1 2 .5 3.2 3.2 0 0 1 1.1 3.1l-.4 .4M206.9 69.4l.2-.2a2.24 2.24 0 0 1 2.6 1.3 2.1 2.1 0 0 1 .1 2.7h-.3"/>
<path d="M207.1 69.2a1.58 1.58 0 0 1 2.1 .5 3.2 3.2 0 0 1 1 3l-.4 .5M207.5 69.1l.2-.2a2.24 2.24 0 0 1 2.6 1.3 2.05 2.05 0 0 1 .1 2.6l-.3 .1M207.7 68.9a1.58 1.58 0 0 1 2 .5 3.2 3.2 0 0 1 1.1 3l-.4 .4M208 68.8l.2-.3a2.32 2.32 0 0 1 2.6 1.3l.4 .9 .1 .8v.6l-.4 .4-.3 .1M208.2 68.5a1.64 1.64 0 0 1 2.1 .6 3.2 3.2 0 0 1 1 3l-.4 .4M208.6 68.4l.2-.2a2.15 2.15 0 0 1 2.5 1.3l.5 .8 .1 .9-.1 .6-.3 .4h-.3M208.8 68.2a1.54 1.54 0 0 1 2 .5 3.3 3.3 0 0 1 1.1 3.1l-.4 .4M209.2 68.1l.2-.2a2.18 2.18 0 0 1 2.5 1.3 2.09 2.09 0 0 1 .2 2.7h-.3M209.4 67.9a1.54 1.54 0 0 1 2 .5 3.2 3.2 0 0 1 1.1 3l-.4 .5M209.7 67.8l.2-.2a2.18 2.18 0 0 1 2.6 1.3 2.1 2.1 0 0 1 .1 2.7h-.3M209.9 67.6a1.54 1.54 0 0 1 2 .5 3.2 3.2 0 0 1 1.1 3l-.3 .4M210.3 67.5l.2-.3a2.2 2.2 0 0 1 2.5 1.3 2.05 2.05 0 0 1 .2 2.7l-.3 .1"/>
<path d="M210.6 67.2a2.18 2.18 0 0 1 2.5 1.3 1.97 1.97 0 0 1 .1 2.7M210.6 67.2h-.1M210.9 67.1l.1-.2a2.2 2.2 0 0 1 2.6 1.3 2.05 2.05 0 0 1 .1 2.7l-.2 .1M211.1 66.9h-.1M211.1 66.9a2.26 2.26 0 0 1 2.6 1.3 1.97 1.97 0 0 1 0 2.7M211.4 66.8l.2-.2a2.17 2.17 0 0 1 2.6 1.3 2.05 2.05 0 0 1 .1 2.7h-.3M211.6 66.6a1.55 1.55 0 0 1 2 .5 3.2 3.2 0 0 1 1.1 3.1l-.4 .4M212 66.5l.2-.2a2.2 2.2 0 0 1 2.5 1.3 2.09 2.09 0 0 1 .2 2.7h-.3M212.2 66.3a1.58 1.58 0 0 1 2 .5 3.2 3.2 0 0 1 1.1 3l-.4 .5M212.5 66.1l.2-.2a2.24 2.24 0 0 1 2.6 1.3 2.09 2.09 0 0 1 .1 2.8h-.3M212.7 71.5l-.1 .1M212.7 65.9a1.58 1.58 0 0 1 2.1 .6 3.2 3.2 0 0 1 1 3l-.4 .5"/>
<path d="M213.1 65.8l.2-.2a2.24 2.24 0 0 1 2.6 1.3 2.05 2.05 0 0 1 .1 2.7l-.3 .1M213.3 65.6a1.58 1.58 0 0 1 2 .5 3.2 3.2 0 0 1 1.1 3.1l-.4 .4M213.6 65.5l.3-.2a2.24 2.24 0 0 1 2.5 1.3 2.05 2.05 0 0 1 .2 2.7l-.3 .1M213.9 65.3a1.58 1.58 0 0 1 2 .5 3.2 3.2 0 0 1 1.1 3.1l-.5 .4M214.2 65.2l.2-.3a2.32 2.32 0 0 1 2.6 1.4 1.98 1.98 0 0 1 .1 2.7h-.3M214.4 64.9a1.68 1.68 0 0 1 2.1 .6 3.2 3.2 0 0 1 1 3l-.4 .5M214.8 64.8l.2-.2a2.15 2.15 0 0 1 2.5 1.4l.4 .8 .2 .8-.1 .7-.3 .4h-.3M215 64.6a1.54 1.54 0 0 1 2 .6 3.3 3.3 0 0 1 1.1 3l-.4 .5M215.3 64.5l.2-.2a2.18 2.18 0 0 1 2.6 1.3 2.09 2.09 0 0 1 .1 2.7l-.3 .1M215.5 64.3a1.54 1.54 0 0 1 2.1 .5 3.2 3.2 0 0 1 1.1 3.1l-.5 .4M215.9 64.2l.2-.2a2.18 2.18 0 0 1 2.6 1.3 2.1 2.1 0 0 1 .1 2.7l-.3 .1M216.1 64a1.54 1.54 0 0 1 2 .5 3.2 3.2 0 0 1 1.1 3.1l-.4 .4"/>
<path d="M216.5 63.9l.1-.2a2.2 2.2 0 0 1 2.6 1.3 2.05 2.05 0 0 1 .2 2.7h-.3M216.7 63.7a1.53 1.53 0 0 1 2 .5 3.2 3.2 0 0 1 1 3l-.3 .5M217 63.6l.2-.3a2.28 2.28 0 0 1 2.6 1.4 2.05 2.05 0 0 1 .1 2.6l-.3 .1M217.3 63.3h-.1M217.3 63.3a2.15 2.15 0 0 1 2.6 1.3 1.97 1.97 0 0 1 0 2.7M217.6 63.3l.2-.3a2.17 2.17 0 0 1 2.5 1.3 2.05 2.05 0 0 1 .2 2.7l-.3 .1M217.8 63a1.55 1.55 0 0 1 2 .6 3.2 3.2 0 0 1 1.1 3l-.4 .4M218.2 62.9l.1-.2a2.2 2.2 0 0 1 2.6 1.3 2.09 2.09 0 0 1 .2 2.7h-.4M218.3 62.7a1.58 1.58 0 0 1 2.1 .5 3.2 3.2 0 0 1 1 3.1l-.3 .4M218.7 62.6l.2-.2a2.24 2.24 0 0 1 2.6 1.3 2.09 2.09 0 0 1 .1 2.7h-.3M218.9 62.4a1.58 1.58 0 0 1 2 .5 3.2 3.2 0 0 1 1.1 3l-.4 .5M219.3 62.3l.2-.2a2.24 2.24 0 0 1 2.5 1.3 2.05 2.05 0 0 1 .2 2.6l-.3 .1"/>
<path d="M219.5 62.1a1.58 1.58 0 0 1 2 .5 3.2 3.2 0 0 1 1.1 3l-.5 .5M219.8 61.9l.2-.2a2.24 2.24 0 0 1 2.6 1.3 2.05 2.05 0 0 1 .1 2.7l-.3 .1M220 61.7a1.68 1.68 0 0 1 2.1 .6 3.2 3.2 0 0 1 1 3l-.4 .4M220.4 61.6l.2-.2a2.32 2.32 0 0 1 2.6 1.3 1.98 1.98 0 0 1 .1 2.7l-.3 .1M220.6 61.4a1.68 1.68 0 0 1 2 .5 3.2 3.2 0 0 1 1.1 3.1l-.4 .4M220.9 61.3l.3-.2a2.15 2.15 0 0 1 2.5 1.3l.4 .8 .2 .8-.1 .7-.4 .4h-.2M221.2 61.1a1.54 1.54 0 0 1 2 .5 3.2 3.2 0 0 1 1.1 3l-.5 .5M221.5 61l.2-.3a2.18 2.18 0 0 1 2.6 1.4M221.7 60.7l.7-.1 .7 .2M223.1 60.8l.8 .7 .4 .6M223.1 60.8a3.6 3.6 0 0 1 1.7 2.6M223.2 60.9l.5 .3 .8 1"/>
<path d="M223.4 61l.2 .1a2.66 2.66 0 0 1 1.2 2.6M223.7 61.3l.8 .9M224.3 62.1a1.91 1.91 0 0 1-.1 2.6M224.5 62.2l.3 1.1M229 61.3l.2-.1a.37 .37 0 0 1 .1 .4 .37 .37 0 0 1-.5 .2zM229.3 61.5h.1l-.5 .4 1.1-.1a1.56 1.56 0 0 0 1.7-.2 1.56 1.56 0 0 0 .5-1.6 6.4 6.4 0 0 0-3.6-4.9 1.77 1.77 0 0 0-2.2 .9 5.4 5.4 0 0 0 2.5 5.9M188.8 81.5l.4 .3M189.2 81.3l-.4-.4v.6M189.2 81.8l.3 .3M189.2 81.3h.3M189.2 81.3l-.4 .2M189.5 82.1l.1 .4"/>
<path d="M189.6 82.5l.2 .6M189.6 81.1l.1-.2a.3 .3 0 0 1 .2-.5 .3 .3 0 0 1 .2 .5l.1 .8M189.6 81.1l-.1 .2M190.1 82.8l.1 .5-.4-.2M190.1 81.3l-.9 .5M190.1 82.8l-.3 .3M190.1 81l-.6 .3M190.2 82.5l-.1 .3M190.2 82.5h.3M190.2 81.7l.2 .3a.78 .78 0 0 1 .8 .7l-.7-.2M190.2 80.8l-.6 .3M190.2 81.7l-.7 .4"/>
<path d="M190.5 82l-.9 .5M190.8 82.1l-.6 .4M191 82.2l-.5 .3"/>
</g>
<g fill="none" stroke="#000" stroke-width=".2">
<path d="M150.3 20l15.6 4.6M142 39.3l3.3 .2-3.3 .8zM145.3 39.5l-30 2.6M162.9 23.2l3 1.4-3.3-.5zM210 39.1l3-1.5 .3 1zM232.8 31.8l-22.8 7.3M121 52.9l3.4-.2-3.2 1.2zM124.4 52.7l-9.2 1.9M181.3 57.2l-.2 3.3-1-.2zM181.3 57.2l-2.6 12.7M115.3 68.8h25.5M137.5 68.3l3.3 .5-3.3 .5z"/>
<path d="M229.3 61.5l3.3 .7-.3 .9zM229.3 61.5l15.7 6M12.7 88.6h168.7v64.7h-168.7zM12.7 95.9h168.7M38.6 88.6v64.7M85.4 88.6v64.7M160 88.6v64.7M194.2 84.9l2.4 2.2-.7 .7zM194.2 84.9l8.3 10.3M12.7 103.3h168.7M12.7 110.6h168.7M12.7 116.7h168.7"/>
<path d="M12.7 124h168.7M12.7 131.3h168.7M12.7 138.7h168.7M12.7 146h168.7M133.1 167.1h.8M133.1 166.2h.8M133.5 165.8v.9M138.3 169.7h.8M138.3 168.9h.8M138.7 168.5v.8M144.7 175h.8M144.7 174.2h.8"/>
<path d="M144.8 172.4h.9M144.8 171.6h.9M145.1 173.8v.8M145.2 171.1v.9M149.1 169.7h.8M149.1 168.9h.8M149.5 168.5v.8"/>
<circle cx="146" cy="18.7" r="4.4"/>
<circle cx="237" cy="30.5" r="4.4"/>
<circle cx="110.9" cy="42.4" r="4.4"/>
<circle cx="110.9" cy="55.6" r="4.4"/>
<circle cx="110.9" cy="68.7" r="4.4"/>
<circle cx="177.8" cy="74.3" r="4.4"/>
<circle cx="249.1" cy="69.1" r="4.4"/>
<circle cx="205.3" cy="98.7" r="4.4"/>
</g>
<g fill="none" stroke="#c0c0c0" stroke-width=".2">
<path d="M68.3 159.7h50.3M93.7 153.3v44.9M118.6 153.3v49.9M118.6 157.2h34.9M153.5 153.3v49.9M153.5 158.1h43.1M172.5 153.3v28.6M184.4 153.3v28.6M196.6 153.3v49.9M266.7 153.3h-198.4v49.9M68.3 178.7h50.3M68.3 172.4h50.3"/>
<path d="M68.3 166h50.3M68.3 180h-41.6v23.2M118.6 177.7h35M153.5 167.6h43.1M153.5 162.8h43.1M153.5 172.4h43.1M153.5 177.1h43.1M196.6 162.7h70.1M68.3 198.2h85.2M68.3 191.4l85.2 .1M68.3 185.1h50.3M118.6 184.6h35"/>
<path d="M153.6 181.9h43M196.6 197.8h70.1M196.6 184.9h70.1M206.7 184.9v12.9M217.5 197.8v5.4M242.2 197.8v5.4M252.2 184.9v12.9"/>
</g>
<path d="M139.7 3.2v9.5M3.1 107.9h9.6M266.7 107.9h9.5M139.7 203.2v9.6" fill="none" stroke="#c0c0c0" stroke-width=".25"/>
<path d="M12.7 12.7h254v190.5h-254z" fill="none" stroke="#c0c0c0" stroke-width=".5"/>
<path d="M162.9 23.2l3 1.4-3.3-.5zM210 39.1l3-1.5 .3 1zM229.3 61.5l3.3 .7-.3 .9zM194.2 84.9l2.4 2.2-.7 .7zM181.3 57.2l-.2 3.3-1-.2zM137.5 68.3l3.3 .5-3.3 .5zM121 52.9l3.4-.2-3.2 1.2zM142 39.3l3.3 .2-3.3 .8z" fill="#000"/>
<g font-size="8.5">
<text x="200.4" y="174.2">Purchased Parts</text>
<text x="198.9" y="195.5">A</text>
<text x="227.3" y="195.4">9</text>
</g>
<g font-size="8.1">
<text x="67.6" y="8.9">2</text>
<text x="207.3" y="8.9">1</text>
<text x="4.4" y="56.2">B</text>
<text x="270.4" y="56.2">B</text>
<text x="3.7" y="164.1">A</text>
<text x="269.7" y="164.1">A</text>
<text x="67.6" y="212.4">2</text>
<text x="207.3" y="212.4">1</text>
</g>
<g font-size="4.2">
<text x="144.9" y="20.2">3</text>
<text x="235.9" y="31.9">8</text>
<text x="109.7" y="43.9">2</text>
<text x="109.7" y="57.1">5</text>
<text x="109.7" y="70.2">6</text>
<text x="248" y="70.6">4</text>
<text x="176.7" y="75.7">7</text>
<text x="16.6" y="93.8">ITEM NO.</text>
<text x="47.9" y="93.8">PART NUMBER</text>
<text x="109.4" y="93.8">DESCRIPTION</text>
<text x="166.2" y="93.8">QTY.</text>
<text x="24.5" y="101.1">1</text>
<text x="39.1" y="101.1">90272A837</text>
<text x="91.5" y="101.1">10-32 x 1 3/4&quot; PHPS Pivot Screw</text>
<text x="169.6" y="101.1">1</text>
<text x="204.2" y="100.2">1</text>
<text x="24.5" y="108.4">2</text>
<text x="39.1" y="108.4">92196A267</text>
<text x="91.5" y="108.4">10-32 x 3/8&quot; SHCS Frame Screw</text>
<text x="169.6" y="108.4">1</text>
<text x="24.5" y="115.1">3</text>
<text x="39.1" y="115.1">92313A192</text>
<text x="101.9" y="115.1">8-32 x 3/8&quot; Set Screw</text>
<text x="169.6" y="115.1">1</text>
<text x="24.5" y="121.5">4</text>
<text x="39.1" y="121.5">9657K35</text>
<text x="94.4" y="121.5">Spring 1.375&quot; Long 0.312 OD</text>
<text x="169.6" y="121.5">1</text>
<text x="24.5" y="128.8">5</text>
<text x="39.1" y="128.8">98381A473</text>
<text x="89.9" y="128.8">Crank - 1/8&quot; Dowel Pin 3/4&quot; Long</text>
<text x="169.6" y="128.8">1</text>
<text x="24.5" y="136.1">6</text>
<text x="39.1" y="136.1">98381A544</text>
<text x="93.8" y="136.1">Axle - 1/4&quot; Dowel Pin 1&quot; Long</text>
<text x="169.6" y="136.1">1</text>
<text x="24.5" y="143.4">7</text>
<text x="39.1" y="143.4">6338K412</text>
<text x="102" y="143.4">Bronze Bushing 1 1/4</text>
<text x="169.6" y="143.4">1</text>
<text x="24.5" y="151.2">8</text>
<text x="39.1" y="151.2">95606A431</text>
<text x="110.7" y="151.2">Washer #10</text>
<text x="169.6" y="151.2">1</text>
</g>
<g font-size="3.4">
<text x="197.8" y="166">TITLE:</text>
<text x="198.7" y="188.1">SIZE</text>
<text x="207.5" y="188.1">DWG. NO.</text>
<text x="256.5" y="188.2">REV</text>
<text x="198.8" y="201.7">SCALE: 1:1</text>
<text x="217.7" y="201.8">WEIGHT:</text>
<text x="244.5" y="201.7">SHEET 1 OF 1</text>
</g>
<text font-size="3" x="14" y="213.5">SOLIDWORKS Educational Product. For Instructional Use Only.</text>
<text font-size="2.5" x="168.2" y="161.3">Emerson Johnson</text>
<text font-size="2.4" x="119.8" y="156.2">UNLESS OTHERWISE SPECIFIED:</text>
<g font-size="2.2">
<text x="119.5" y="161.8">DIMENSIONS ARE IN INCHES</text>
<text x="154.8" y="161.4">DRAWN</text>
<text x="175.4" y="156.6">NAME</text>
<text x="187.9" y="156.7">DATE</text>
<text x="119.5" y="164.4">TOLERANCES:</text>
<text x="119.5" y="167.1">FRACTIONAL</text>
<text x="154.9" y="166.3">CHECKED</text>
<text x="119.5" y="169.7">ANGULAR: MACH</text>
<text x="119.5" y="172.4">TWO PLACE DECIMAL</text>
<text x="142.5" y="169.7">BEND</text>
<text x="154.8" y="170.9">ENG APPR.</text>
<text x="119.5" y="175">THREE PLACE DECIMAL</text>
<text x="154.9" y="175.7">MFG APPR.</text>
<text x="154.9" y="180.4">Q.A.</text>
<text x="154.9" y="184.6">COMMENTS:</text>
</g>
<g font-size="2.1">
<text x="75.5" y="195.7">NEXT ASSY</text>
<text x="100.9" y="195.7">USED ON</text>
<text x="86.9" y="201.5">APPLICATION</text>
<text x="123.1" y="201.6">DO NOT SCALE DRAWING</text>
</g>
<g font-size="2">
<text x="31.5" y="182.9">PROPRIETARY AND CONFIDENTIAL</text>
<text x="119.2" y="180.6">INTERPRET GEOMETRIC</text>
<text x="119.2" y="183.1">TOLERANCING PER:</text>
<text x="27.8" y="186.5">THE INFORMATION CONTAINED IN THIS</text>
<text x="27.8" y="189">DRAWING IS THE SOLE PROPERTY OF</text>
<text x="27.8" y="191.6">&lt;INSERT COMPANY NAME HERE&gt;. ANY</text>
<text x="119.1" y="186.7">MATERIAL</text>
<text x="27.8" y="194.1">REPRODUCTION IN PART OR AS A WHOLE</text>
<text x="27.8" y="196.6">WITHOUT THE WRITTEN PERMISSION OF</text>
<text x="119.1" y="193.5">FINISH</text>
<text x="27.8" y="199.1">&lt;INSERT COMPANY NAME HERE&gt; IS</text>
<text x="27.8" y="201.7">PROHIBITED.</text>
</g>
</svg>
